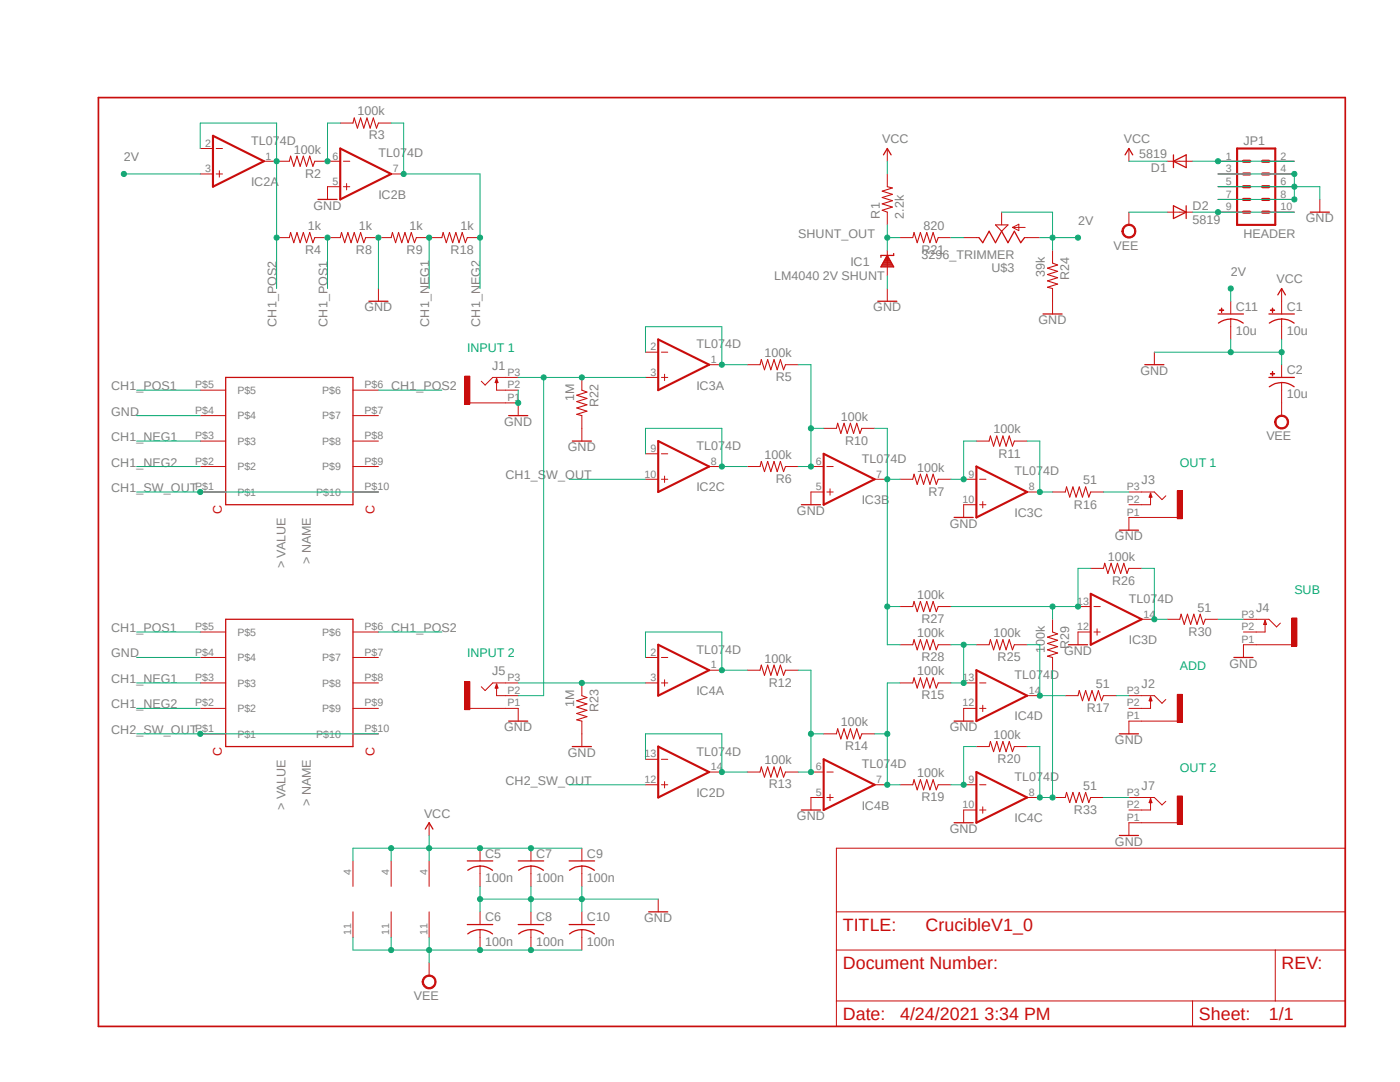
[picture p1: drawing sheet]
<svg xmlns="http://www.w3.org/2000/svg" width="279mm" height="216mm" viewBox="0 0 279 216" stroke-linecap="round" stroke-linejoin="round" font-family="sans-serif">
<path d="M19.1 19.1l249.8 186.3M268.9 19.1l-249.8 186.3" fill="none" stroke="#fff" stroke-width=".2"/>
<path d="M19.6 19.5h248.9v185.3h-248.9z" fill="none" stroke="#c90d0c" stroke-width=".34"/>
<g fill="none" stroke="#c90d0c" stroke-width=".2">
<path d="M177.1 29.6v2.6M177.1 34.7v2.6M225.3 29.6v2.6M232.9 32.2h5.1M243.1 32.2h5.1M243.1 34.7h5.1M243.1 37.3h5.1M243.1 39.8h5.1M253.2 32.2h5.1M253.2 34.7h5.1M253.2 37.3h5.1M253.2 39.8h5.1"/>
<path d="M263.4 39.8v2.5M177.1 42.3v2.6M177.1 50v5M177.1 57.6v2.5M232.9 42.3h5.1M243.1 42.3h5.1M253.2 42.3h5.1M166.9 169.2h101.6v35.6h-101.6zM166.9 189.6h101.6M166.9 199.7h101.6M166.9 181.9h101.6M238 199.7v5.1"/>
<path d="M254.5 189.6v10.1"/>
</g>
<g fill="none" stroke="#c90d0c" stroke-width=".25">
<path d="M176.3 30.9l.8-1.3 .7 1.3M224.5 30.9l.8-1.3 .8 1.3M234.2 32.2l2.5-1.3v2.5zM234.2 30.9v2.5M175.9 53.1h2.3M176 52.9h2.1M176.1 52.7h1.9M176.2 52.5h1.7M176.3 52.3h1.5M176.4 52.1h1.3M176.5 51.9h1.1M176.6 51.7h.9"/>
<path d="M176.7 51.6h.7M176.8 51.4h.5M177 51.2h.2M177.1 51l1.3 2.3h-2.6zM178.4 50.6v.4h-2.6v.4M234.2 41.1l2.5 1.2-2.5 1.3zM236.7 41.1v2.5M261.5 42.3h3.8M175.2 60.1h3.8"/>
</g>
<path d="M177.1 37.3l1 .2-2 .6 2 .7-2 .6 2 .6-2 .7 2 .6-2 .7 1 .3" fill="none" stroke="#c90d0c" stroke-width=".21"/>
<path d="M246.9 29.6h7.6v15.3h-7.6z" fill="none" stroke="#c90d0c" stroke-width=".42"/>
<path d="M248.2 37.3h1.2M248.2 39.8h1.2M248.2 32.2h1.2M248.2 34.7h1.2M252 37.3h1.2M252 39.8h1.2M252 32.2h1.2M252 34.7h1.2M248.2 42.3h1.2M252 42.3h1.2" fill="none" stroke="#c90d0c" stroke-width=".64"/>
<path d="M224.2 45.3a1.39 1.39 0 0 1 2.3 .1 1.39 1.39 0 0 1-.8 2.1 1.39 1.39 0 0 1-1.8-1.4h.3a1.15 1.15 0 0 1 1.5-1.1 1.15 1.15 0 0 1 .4 1.9 1.15 1.15 0 0 1-1.9-.4v-.4h-.3l.1-.5z" fill-rule="evenodd" fill="#c90d0c"/>
<path d="M224.2 45.3a1.39 1.39 0 0 1 2.3 .1 1.39 1.39 0 0 1-.8 2.1 1.39 1.39 0 0 1-1.8-1.4h.3a1.15 1.15 0 0 1 1.5-1.1 1.15 1.15 0 0 1 .4 1.9 1.15 1.15 0 0 1-1.9-.4v-.4h-.3l.1-.5zM225.3 42.3v2.6M255.8 57.6v2.5" fill="none" stroke="#c90d0c" stroke-width=".2"/>
<path d="M255 58.8l.8-1.2 .7 1.2" fill="none" stroke="#c90d0c" stroke-width=".25"/>
<path d="M254.7 83.3a1.4 1.4 0 0 1 2.3 .2 1.4 1.4 0 0 1-.8 2.1 1.4 1.4 0 0 1-1.8-1.4h.2a1.13 1.13 0 0 1 1.6-1.1 1.13 1.13 0 0 1 .4 1.9 1.13 1.13 0 0 1-1.9-.4l-.1-.4h-.2z" fill-rule="evenodd" fill="#c90d0c"/>
<path d="M254.7 83.3a1.4 1.4 0 0 1 2.3 .2 1.4 1.4 0 0 1-.8 2.1 1.4 1.4 0 0 1-1.8-1.4h.2a1.13 1.13 0 0 1 1.6-1.1 1.13 1.13 0 0 1 .4 1.9 1.13 1.13 0 0 1-1.9-.4l-.1-.4h-.2zM255.8 80.4v2.5" fill="none" stroke="#c90d0c" stroke-width=".2"/>
<path d="M253.5 61.8l.9 .1z" fill-rule="evenodd" fill="#c90d0c"/>
<path d="M253.5 61.8l.9 .1z" fill="none" stroke="#c90d0c" stroke-width=".2"/>
<path d="M253.9 61.5l.1 .8z" fill-rule="evenodd" fill="#c90d0c"/>
<path d="M253.9 61.5l.1 .8zM255.8 60.1v2.6M255.8 63.7v4" fill="none" stroke="#c90d0c" stroke-width=".2"/>
<path d="M253.2 62.7h5.1M255.8 63.6a4 4 0 0 1 2.5 .9M255.8 63.7a4.1 4.1 0 0 0-2.5 .8" fill="none" stroke="#c90d0c" stroke-width=".25"/>
<path d="M253.5 74.5l.9 .1z" fill-rule="evenodd" fill="#c90d0c"/>
<path d="M253.5 74.5l.9 .1z" fill="none" stroke="#c90d0c" stroke-width=".2"/>
<path d="M253.9 74.2l.1 .8z" fill-rule="evenodd" fill="#c90d0c"/>
<path d="M230.4 70.3v2.5M253.9 74.2l.1 .8zM255.8 72.8v2.5M255.8 76.4v4" fill="none" stroke="#c90d0c" stroke-width=".2"/>
<path d="M228.5 72.8h3.8M253.2 75.3h5.1M253.3 77.2a4 4 0 0 1 5 0" fill="none" stroke="#c90d0c" stroke-width=".25"/>
<path d="M92.8 75.1h1v5.5h-1z" fill-rule="evenodd" fill="#c90d0c"/>
<path d="M92.8 75.1h1v5.5h-1zM99.1 75.6v2.3h4.3M103.4 75.3h-5.1l-1.5 1.5-.7-.7M93.8 80.4h9.6v2.5M210.1 98.2h2.5M217.7 98.2h2.5" fill="none" stroke="#c90d0c" stroke-width=".2"/>
<path d="M99.1 75.6l.3 .7h-.6zM101.5 82.9h3.8" fill="none" stroke="#c90d0c" stroke-width=".25"/>
<path d="M212.6 98.2l.3-1 .6 2 .6-2 .7 2 .6-2 .6 2 .7-2 .6 2 .4-1" fill="none" stroke="#c90d0c" stroke-width=".21"/>
<path d="M234.9 97.9h1.1v5.6h-1.1z" fill-rule="evenodd" fill="#c90d0c"/>
<path d="M225.3 98.2h5.1l1.5 1.5 .8-.8M229.6 98.4v2.3h-4.3M234.9 97.9h1.1v5.6h-1.1zM234.9 103.3h-9.6v2.5" fill="none" stroke="#c90d0c" stroke-width=".2"/>
<path d="M229.6 98.4l.3 .8h-.5zM223.4 105.8h3.8" fill="none" stroke="#c90d0c" stroke-width=".25"/>
<path d="M92.8 136h1v5.6h-1z" fill-rule="evenodd" fill="#c90d0c"/>
<path d="M92.8 136h1v5.6h-1zM99.1 136.5v2.3h4.3M103.4 136.3h-5.1l-1.5 1.5-.7-.8M93.8 141.4h9.6v2.5M210.1 159.1h2.5M217.7 159.1h2.5" fill="none" stroke="#c90d0c" stroke-width=".2"/>
<path d="M99.1 136.5l.3 .8h-.6zM101.5 143.9h3.8" fill="none" stroke="#c90d0c" stroke-width=".25"/>
<path d="M212.6 159.1l.3-1 .6 2 .6-2 .7 2 .6-2 .6 2 .7-2 .6 2 .4-1" fill="none" stroke="#c90d0c" stroke-width=".21"/>
<path d="M234.9 158.8h1.1v5.6h-1.1z" fill-rule="evenodd" fill="#c90d0c"/>
<path d="M225.3 159.1h5.1l1.5 1.5 .8-.7M229.6 159.4v2.2h-4.3M234.9 158.8h1.1v5.6h-1.1zM85.6 164.2v2.5M234.9 164.2h-9.6v2.5" fill="none" stroke="#c90d0c" stroke-width=".2"/>
<path d="M229.6 159.4l.3 .7h-.5zM84.9 165.4l.7-1.2 .8 1.2M223.4 166.7h3.8" fill="none" stroke="#c90d0c" stroke-width=".25"/>
<path d="M84.6 195a1.39 1.39 0 0 1 2.2 .2 1.39 1.39 0 0 1-.8 2.1 1.39 1.39 0 0 1-1.8-1.4h.3a1.15 1.15 0 0 1 1.5-1.1 1.15 1.15 0 0 1 .5 1.9 1.15 1.15 0 0 1-1.9-.4l-.1-.4h-.3z" fill-rule="evenodd" fill="#c90d0c"/>
<g fill="none" stroke="#c90d0c" stroke-width=".2">
<path d="M55.2 32.2h2.5M62.8 32.2h2.6M65.4 37.3v2.5M67.9 24.6h2.5M75.5 24.6h2.6M55.2 47.4h2.5M62.8 47.4h5.1M73 47.4h5.1M75.5 57.6v2.5M83.1 47.4h5.1M93.3 47.4h2.5M95.8 169.2v2.6"/>
<path d="M95.8 172.8v4.1M106 169.2v2.6M106 172.8v4.1M116.1 169.2v2.6M116.2 172.8l-.1 4.1M131.4 179.4v2.5M84.6 195a1.39 1.39 0 0 1 2.2 .2 1.39 1.39 0 0 1-.8 2.1 1.39 1.39 0 0 1-1.8-1.4h.3a1.15 1.15 0 0 1 1.5-1.1 1.15 1.15 0 0 1 .5 1.9 1.15 1.15 0 0 1-1.9-.4l-.1-.4h-.3zM85.6 192.1v2.5M95.8 181.9v2.6M95.8 185.5v4.1M106 181.9v2.6M106 185.5v4.1"/>
<path d="M116.1 181.9v2.6M116.2 185.5l-.1 4.1"/>
</g>
<g fill="none" stroke="#c90d0c" stroke-width=".25">
<path d="M63.5 39.8h3.8M73.6 60.1h3.8M93.3 171.8h5M93.3 173.7a4 4 0 0 1 5 0M103.4 171.8h5.1M103.5 173.7a4 4 0 0 1 5 0M113.6 171.8h5.1M113.7 173.7a4 4 0 0 1 4.9 0M93.3 184.5h5M93.3 186.4a4 4 0 0 1 5 0M103.4 184.5h5.1M103.5 186.4a4 4 0 0 1 5 0"/>
<path d="M113.6 184.5h5.1M113.7 186.4a4 4 0 0 1 4.9 0M129.5 181.9h3.8"/>
</g>
<path d="M57.7 32.2l.3-1 .6 2 .7-2 .6 2 .6-2 .7 2 .6-2 .6 2 .4-1M70.4 24.6l.3-1.1 .6 2.1 .7-2.1 .6 2.1 .6-2.1 .7 2.1 .6-2.1 .6 2.1 .4-1M57.7 47.4l.3-1 .6 2 .7-2 .6 2 .6-2 .7 2 .6-2 .6 2 .4-1M67.9 47.4l.3-1 .6 2 .6-2 .7 2 .6-2 .6 2 .7-2 .6 2 .4-1M78.1 47.4l.2-1 .7 2 .5-2 .7 2 .6-2 .6 2 .7-2 .6 2 .4-1M88.2 47.4l.2-1 .7 2 .6-2 .6 2 .7-2 .6 2 .6-2 .7 2 .4-1" fill="none" stroke="#c90d0c" stroke-width=".21"/>
<path d="M243.4 61.8l.8 .1z" fill-rule="evenodd" fill="#c90d0c"/>
<path d="M243.4 61.8l.8 .1z" fill="none" stroke="#c90d0c" stroke-width=".2"/>
<path d="M243.8 61.5v.8z" fill-rule="evenodd" fill="#c90d0c"/>
<g fill="none" stroke="#c90d0c" stroke-width=".2">
<path d="M179.6 47.4h2.6M187.2 47.4h2.6M210.1 50v2.5M210.1 57.6v5.1M40 77.9h5M70.4 77.9h5.1M116.1 75.3v2.6M149.1 72.8h2.6M156.8 72.8h2.5M243.8 61.5v.8zM245.6 60.1v2.6M245.7 63.7l-.1 4"/>
<path d="M40 98.2h5M40 93.1h5M40 88h5M40 82.9h5M70.4 98.2h5.1M70.4 93.1h5.1M70.4 88h5.1M70.4 82.9h5.1M116.1 82.9v5.1M149.1 93.1h2.6M156.8 93.1h2.5M161.8 98.2v2.5"/>
<path d="M164.4 85.5h2.5M172 85.5h2.5M179.6 95.6h2.6M187.2 95.6h2.6M194.9 88h2.5M202.4 88h2.6M192.3 100.7v2.6M40 136.3h5M40 131.2h5M40 126.1h5M70.4 136.3h5.1M70.4 131.2h5.1"/>
<path d="M70.4 126.1h5.1M116.1 136.3v2.5M149.1 133.7h2.6M156.8 133.7h2.5M179.6 136.3h2.6M187.2 136.3h2.6M212.6 138.8h2.5M220.2 138.8h2.6M40 146.4h5M40 141.4h5M70.4 146.4h5.1M70.4 141.4h5.1"/>
<path d="M116.1 143.9v5.1M149.1 154.1h2.6M156.8 154.1h2.5M161.8 159.1v2.5M164.4 146.4h2.5M172 146.4h2.5M179.6 156.6h2.6M187.2 156.6h2.6M192.3 141.4v2.5M194.9 149h2.5M202.4 149h2.6M192.3 161.6v2.6"/>
</g>
<g fill="none" stroke="#c90d0c" stroke-width=".25">
<path d="M45 75.3h25.4v25.4h-25.4zM208.2 62.7h3.8M243.1 62.7h5.1M245.6 63.6a4 4 0 0 1 2.5 .9M245.6 63.7a4.1 4.1 0 0 0-2.4 .8M114.2 88h3.8M159.9 100.7h3.8M190.4 103.3h3.8M45 123.6h25.4v25.4h-25.4zM114.2 149h3.8M190.4 143.9h3.8M159.9 161.6h3.8"/>
<path d="M190.4 164.2h3.8"/>
</g>
<g fill="none" stroke="#c90d0c" stroke-width=".21">
<path d="M182.2 47.4l.2-1 .6 2 .7-2 .6 2 .7-2 .6 2 .6-2 .7 2 .3-1M210.1 52.5l1 .4-2.1 .6 2.1 .6-2.1 .7 2.1 .6-2.1 .6 2.1 .7-2.1 .6 1.1 .3M116.1 77.9l1 .3-2 .7 2 .6-2 .6 2 .7-2 .6 2 .6-2 .7 1 .2M151.7 72.8l.2-1 .7 2 .6-2 .6 2 .7-2 .6 2 .6-2 .7 2 .4-1M151.7 93.1l.2-1 .7 2 .6-2 .6 2 .7-2 .6 2 .6-2 .7 2 .4-1M166.9 85.5l.3-1 .6 2 .6-2 .7 2 .6-2 .6 2 .7-2 .6 2 .4-1M182.2 95.6l.2-1 .6 2 .7-2 .6 2 .7-2 .6 2 .6-2 .7 2 .3-1M197.4 88l.3-1 .6 2 .6-2 .6 2 .7-2 .6 2 .6-2 .7 2 .3-1M116.1 138.8l1 .4-2 .6 2 .7-2 .6 2 .6-2 .7 2 .6-2 .6 1 .3M151.7 133.7l.2-1 .7 2 .6-2 .6 2 .7-2 .6 2 .6-2 .7 2 .4-1M182.2 136.3l.2-1 .6 2 .7-2 .6 2 .7-2 .6 2 .6-2 .7 2 .3-1M215.1 138.8l.3-1 .6 2 .7-2 .6 2 .6-2 .7 2 .6-2 .6 2 .4-1"/>
<path d="M151.7 154.1l.2-1.1 .7 2.1 .6-2.1 .6 2.1 .7-2.1 .6 2.1 .6-2.1 .7 2.1 .4-1M166.9 146.4l.3-1 .6 2 .6-2 .7 2 .6-2 .6 2 .7-2 .6 2 .4-1M182.2 156.6l.2-1 .6 2 .7-2 .6 2 .7-2 .6 2 .6-2 .7 2 .3-1M197.4 149l.3-1 .6 2 .6-2 .6 2 .7-2 .6 2 .6-2 .7 2 .3-1"/>
</g>
<path d="M234.9 138.6h1.1v5.5h-1.1z" fill-rule="evenodd" fill="#c90d0c"/>
<g fill="none" stroke="#c90d0c" stroke-width=".2">
<path d="M217.7 113.4h2.5M225.3 113.4h2.5M179.6 128.7h2.6M179.6 121h2.6M187.2 128.7h2.6M187.2 121h2.6M194.9 128.7h2.5M202.4 128.7h2.6M210.1 123.6v2.5M210.1 131.2v2.5M215.1 126.1v2.6M225.3 138.8h5.1l1.5 1.5 .8-.7"/>
<path d="M229.6 139.1v2.3h-4.3M232.9 123.6h2.6M234.9 138.6h1.1v5.5h-1.1zM240.5 123.6h2.6M234.9 143.9h-9.6v2.5"/>
</g>
<path d="M213.2 128.7h3.8M229.6 139.1l.3 .7h-.5zM223.4 146.4h3.8" fill="none" stroke="#c90d0c" stroke-width=".25"/>
<path d="M220.2 113.4l.3-1 .6 2 .6-2 .7 2 .6-2 .6 2 .7-2 .6 2 .4-1M182.2 121l.2-1 .6 2 .7-2 .6 2 .7-2 .6 2 .6-2 .7 2 .3-1M182.2 128.7l.2-1.1 .6 2.1 .7-2.1 .6 2.1 .7-2.1 .6 2.1 .6-2.1 .7 2.1 .3-1M197.4 128.7l.3-1.1 .6 2.1 .6-2.1 .6 2.1 .7-2.1 .6 2.1 .6-2.1 .7 2.1 .3-1M210.1 126.1l1 .4-2.1 .6 2.1 .7-2.1 .6 2.1 .6-2.1 .7 2.1 .6-2.1 .6 1.1 .3M235.5 123.6l.2-1 .6 2 .7-2 .6 2 .7-2 .6 2 .6-2 .7 2 .3-1" fill="none" stroke="#c90d0c" stroke-width=".21"/>
<path d="M257.8 123.3h1v5.6h-1z" fill-rule="evenodd" fill="#c90d0c"/>
<g fill="none" stroke="#c90d0c" stroke-width=".2">
<path d="M40 34.7h2.5M40 29.6h2.5M43.1 34.7h1.3M43.1 29.6h1.3M43.8 34.1v1.2M52.7 32.2h2.5M65.4 32.2h2.5M65.4 37.3h2.5M68.5 32.2h1.3M68.5 37.3h1.3M69.2 36.6v1.3M78.1 34.7h2.5"/>
<path d="M192.3 47.4h3.1M199.9 42.3v2.6M202.1 45.4h2.5M202.1 45.4l1.2-.7v1.3zM204.5 47.4h3M128.8 75.3h2.6M128.8 70.3h2.6M132 75.3h1.3M132 70.3h1.3M132.6 74.7v1.2M141.5 72.8h2.6M128.8 95.6h2.6"/>
<path d="M128.8 90.6h2.6M132 95.6h1.3M132 90.6h1.3M132.6 95v1.3M141.5 93.1h2.6M161.8 93.1h2.6M161.8 98.2h2.6M165 93.1h1.3M165 98.2h1.3M165.7 97.5v1.3M174.5 95.6h2.6M192.3 95.6h2.6"/>
<path d="M195.5 95.6h1.3M205 98.2h2.5M192.3 100.7h2.6M195.5 100.7h1.3M196.1 100.1v1.2M128.8 136.3h2.6M128.8 131.2h2.6M132 136.3h1.3M132 131.2h1.3M132.6 135.6v1.3M141.5 133.7h2.6M192.3 136.3h2.6"/>
<path d="M195.5 136.3h1.3M205 138.8h2.5M215.1 126.1h2.6M215.1 121h2.6M218.3 126.1h1.3M218.3 121h1.3M218.9 125.5v1.2M227.8 123.6h2.6M248.2 123.6h5l1.6 1.5 .7-.8M252.5 123.8v2.3h-4.3M257.8 123.3h1v5.6h-1zM257.8 128.7h-9.6v2.5"/>
<path d="M128.8 156.6h2.6M128.8 151.5h2.6M132 156.6h1.3M132 151.5h1.3M132.6 156v1.2M141.5 154.1h2.6M161.8 154.1h2.6M161.8 159.1h2.6M165 154.1h1.3M165 159.1h1.3M165.7 158.5v1.3M174.5 156.6h2.6"/>
<path d="M192.3 156.6h2.6M192.3 141.4h2.6M195.5 156.6h1.3M195.5 141.4h1.3M196.1 140.7v1.3M205 159.1h2.5M70.4 171.8v5.1M78.1 171.8v5.1M85.6 171.8v5.1M192.3 161.6h2.6M195.5 161.6h1.3M196.1 161v1.3"/>
<path d="M70.4 181.9v5.1M78.1 181.9v5.1M85.6 181.9v5.1"/>
</g>
<path d="M195.4 47.4l.7 1 1.3-2.3 1.3 2.3 1.2-2.3 1.3 2.3 1.2-2.3 1.3 2.3 .8-1M246.3 131.2h3.8M252.5 123.8l.2 .8h-.5z" fill="none" stroke="#c90d0c" stroke-width=".25"/>
<path d="M42.5 27.1l10.2 5.1-10.2 5.1zM67.9 29.6l10.2 5.1-10.2 5.1zM131.4 67.7l10.1 5.1-10.1 5.1zM131.4 88l10.1 5.1-10.1 5.1zM164.4 90.6l10.1 5-10.1 5.1zM194.9 93.1l10.1 5.1-10.1 5.1zM217.7 118.5l10.1 5.1-10.1 5.1zM131.4 128.7l10.1 5-10.1 5.1zM194.9 133.7l10.1 5.1-10.1 5.1zM131.4 149l10.1 5.1-10.1 5zM164.4 151.5l10.1 5.1-10.1 5zM194.9 154.1l10.1 5-10.1 5.1z" fill="none" stroke="#c90d0c" stroke-width=".42"/>
<path d="M198.7 44.9h2.5l-1.3 1.2z" fill="none" stroke="#c90d0c" stroke-width=".21"/>
<path d="M177.1 32.2v2.5M225.3 32.2h7.6M70.4 169.2h35.6" fill="none" stroke="#0dab76" stroke-width=".2"/>
<circle cx="95.8" cy="169.2" r=".51" fill="#0dab76"/>
<g fill="none" stroke="#0dab76" stroke-width=".2">
<path d="M106 169.2h10.1"/>
<circle cx="95.8" cy="169.2" r=".51"/>
</g>
<circle cx="106" cy="169.2" r=".51" fill="#0dab76"/>
<g fill="none" stroke="#0dab76" stroke-width=".2">
<path d="M70.4 169.2v2.6M78.1 169.2v2.6"/>
<circle cx="106" cy="169.2" r=".51"/>
</g>
<circle cx="78.1" cy="169.2" r=".51" fill="#0dab76"/>
<g fill="none" stroke="#0dab76" stroke-width=".2">
<path d="M85.6 169.2v2.6"/>
<circle cx="78.1" cy="169.2" r=".51"/>
</g>
<circle cx="85.6" cy="169.2" r=".51" fill="#0dab76"/>
<g fill="none" stroke="#0dab76" stroke-width=".2">
<path d="M177.1 55v2.6M245.6 70.3h10.2M255.8 67.7v5.1M85.6 166.7v2.5"/>
<circle cx="85.6" cy="169.2" r=".51"/>
</g>
<circle cx="255.8" cy="70.3" r=".51" fill="#0dab76"/>
<g fill="none" stroke="#0dab76" stroke-width=".2">
<path d="M245.6 67.7v2.6h-15.2"/>
<circle cx="255.8" cy="70.3" r=".51"/>
</g>
<circle cx="245.6" cy="70.3" r=".51" fill="#0dab76"/>
<g fill="none" stroke="#0dab76" stroke-width=".2">
<path d="M103.4 77.9v2.5"/>
<circle cx="245.6" cy="70.3" r=".51"/>
</g>
<circle cx="103.4" cy="80.4" r=".51" fill="#0dab76"/>
<g fill="none" stroke="#0dab76" stroke-width=".2">
<path d="M258.3 34.7v5.1"/>
<circle cx="103.4" cy="80.4" r=".51"/>
</g>
<circle cx="258.3" cy="37.3" r=".51" fill="#0dab76"/>
<g fill="none" stroke="#0dab76" stroke-width=".2">
<path d="M243.1 34.7h15.2"/>
<circle cx="258.3" cy="37.3" r=".51"/>
</g>
<circle cx="258.3" cy="34.7" r=".51" fill="#0dab76"/>
<g fill="none" stroke="#0dab76" stroke-width=".2">
<path d="M243.1 37.3h15.2M243.1 39.8h15.2"/>
<circle cx="258.3" cy="34.7" r=".51"/>
</g>
<circle cx="258.3" cy="39.8" r=".51" fill="#0dab76"/>
<g fill="none" stroke="#0dab76" stroke-width=".2">
<path d="M258.3 37.3h5.1v2.5M95.8 176.9v2.5h35.6"/>
<circle cx="258.3" cy="39.8" r=".51"/>
</g>
<circle cx="95.8" cy="179.4" r=".51" fill="#0dab76"/>
<g fill="none" stroke="#0dab76" stroke-width=".2">
<path d="M95.8 179.4v2.5M106 176.9v2.5"/>
<circle cx="95.8" cy="179.4" r=".51"/>
</g>
<circle cx="106" cy="179.4" r=".51" fill="#0dab76"/>
<g fill="none" stroke="#0dab76" stroke-width=".2">
<path d="M106 179.4v2.5M116.1 176.9v2.5"/>
<circle cx="106" cy="179.4" r=".51"/>
</g>
<circle cx="116.1" cy="179.4" r=".51" fill="#0dab76"/>
<g fill="none" stroke="#0dab76" stroke-width=".2">
<path d="M75.5 47.4v10.2M116.1 179.4v2.5"/>
<circle cx="116.1" cy="179.4" r=".51"/>
</g>
<circle cx="75.5" cy="47.4" r=".51" fill="#0dab76"/>
<g fill="none" stroke="#0dab76" stroke-width=".2">
<path d="M24.7 34.7h15.3M27.3 82.9h12.7M27.3 131.2h12.7"/>
<circle cx="75.5" cy="47.4" r=".51"/>
</g>
<circle cx="24.7" cy="34.7" r=".51" fill="#0dab76"/>
<g fill="none" stroke="#0dab76" stroke-width=".2">
<path d="M245.6 57.6v2.5"/>
<circle cx="24.7" cy="34.7" r=".51"/>
</g>
<circle cx="245.6" cy="57.6" r=".51" fill="#0dab76"/>
<g fill="none" stroke="#0dab76" stroke-width=".2">
<path d="M215.1 47.4h-5v2.6"/>
<circle cx="245.6" cy="57.6" r=".51"/>
</g>
<circle cx="215.1" cy="47.4" r=".51" fill="#0dab76"/>
<g fill="none" stroke="#0dab76" stroke-width=".2">
<path d="M207.5 47.4h2.6"/>
<circle cx="215.1" cy="47.4" r=".51"/>
</g>
<circle cx="210.1" cy="47.4" r=".51" fill="#0dab76"/>
<g fill="none" stroke="#0dab76" stroke-width=".2">
<path d="M238 32.2h20.3M199.9 42.3h10.2v5.1"/>
<circle cx="210.1" cy="47.4" r=".51"/>
</g>
<circle cx="243.1" cy="32.2" r=".51" fill="#0dab76"/>
<g fill="none" stroke="#0dab76" stroke-width=".2">
<path d="M238 42.3h20.3"/>
<circle cx="243.1" cy="32.2" r=".51"/>
</g>
<circle cx="243.1" cy="42.3" r=".51" fill="#0dab76"/>
<g fill="none" stroke="#0dab76" stroke-width=".2">
<path d="M225.3 42.3h7.6M70.4 189.6h35.6"/>
<circle cx="243.1" cy="42.3" r=".51"/>
</g>
<circle cx="95.8" cy="189.6" r=".51" fill="#0dab76"/>
<g fill="none" stroke="#0dab76" stroke-width=".2">
<path d="M106 189.6h10.1"/>
<circle cx="95.8" cy="189.6" r=".51"/>
</g>
<circle cx="106" cy="189.6" r=".51" fill="#0dab76"/>
<g fill="none" stroke="#0dab76" stroke-width=".2">
<path d="M70.4 187v2.6M78.1 187v2.6"/>
<circle cx="106" cy="189.6" r=".51"/>
</g>
<circle cx="78.1" cy="189.6" r=".51" fill="#0dab76"/>
<g fill="none" stroke="#0dab76" stroke-width=".2">
<path d="M85.6 187v2.6"/>
<circle cx="78.1" cy="189.6" r=".51"/>
</g>
<circle cx="85.6" cy="189.6" r=".51" fill="#0dab76"/>
<g fill="none" stroke="#0dab76" stroke-width=".2">
<path d="M78.1 24.6h2.5v10.1h15.2v22.9M85.6 189.6v2.5"/>
<circle cx="85.6" cy="189.6" r=".51"/>
</g>
<circle cx="95.8" cy="47.4" r=".51" fill="#0dab76"/>
<circle cx="95.8" cy="47.4" r=".51" fill="none" stroke="#0dab76" stroke-width=".2"/>
<circle cx="80.6" cy="34.7" r=".51" fill="#0dab76"/>
<g fill="none" stroke="#0dab76" stroke-width=".2">
<path d="M85.6 47.4v10.2M27.3 93.1h12.7M27.3 141.4h12.7"/>
<circle cx="80.6" cy="34.7" r=".51"/>
</g>
<circle cx="85.6" cy="47.4" r=".51" fill="#0dab76"/>
<g fill="none" stroke="#0dab76" stroke-width=".2">
<path d="M40 29.6v-5h15.2v7.6M27.3 88h12.7M27.3 136.3h12.7"/>
<circle cx="85.6" cy="47.4" r=".51"/>
</g>
<circle cx="55.2" cy="32.2" r=".51" fill="#0dab76"/>
<g fill="none" stroke="#0dab76" stroke-width=".2">
<path d="M55.2 32.2v25.4"/>
<circle cx="55.2" cy="32.2" r=".51"/>
</g>
<circle cx="55.2" cy="47.4" r=".51" fill="#0dab76"/>
<g fill="none" stroke="#0dab76" stroke-width=".2">
<path d="M65.4 47.4v10.2M75.5 77.9h12.7M75.5 126.1h12.7"/>
<circle cx="55.2" cy="47.4" r=".51"/>
</g>
<circle cx="65.4" cy="47.4" r=".51" fill="#0dab76"/>
<g fill="none" stroke="#0dab76" stroke-width=".2">
<path d="M27.3 77.9h12.7M27.3 98.2h48.2M113.6 95.6h15.2M27.3 126.1h12.7"/>
<circle cx="65.4" cy="47.4" r=".51"/>
</g>
<circle cx="40" cy="98.2" r=".51" fill="#0dab76"/>
<g fill="none" stroke="#0dab76" stroke-width=".2">
<path d="M103.4 75.3h5.1M116.1 75.3h12.7"/>
<circle cx="40" cy="98.2" r=".51"/>
</g>
<circle cx="116.1" cy="75.3" r=".51" fill="#0dab76"/>
<g fill="none" stroke="#0dab76" stroke-width=".2">
<path d="M116.1 75.3h-7.6v63.5h-5.1"/>
<circle cx="116.1" cy="75.3" r=".51"/>
</g>
<circle cx="108.5" cy="75.3" r=".51" fill="#0dab76"/>
<g fill="none" stroke="#0dab76" stroke-width=".2">
<path d="M128.8 70.3v-5.1h15.3v7.6h5"/>
<circle cx="108.5" cy="75.3" r=".51"/>
</g>
<circle cx="144.1" cy="72.8" r=".51" fill="#0dab76"/>
<g fill="none" stroke="#0dab76" stroke-width=".2">
<path d="M220.2 98.2h5.1M27.3 146.4h48.2M113.6 156.6h15.2"/>
<circle cx="144.1" cy="72.8" r=".51"/>
</g>
<circle cx="40" cy="146.4" r=".51" fill="#0dab76"/>
<g fill="none" stroke="#0dab76" stroke-width=".2">
<path d="M103.4 136.3h25.4"/>
<circle cx="40" cy="146.4" r=".51"/>
</g>
<circle cx="116.1" cy="136.3" r=".51" fill="#0dab76"/>
<g fill="none" stroke="#0dab76" stroke-width=".2">
<path d="M128.8 131.2v-5.1h15.3v7.6h5"/>
<circle cx="116.1" cy="136.3" r=".51"/>
</g>
<circle cx="144.1" cy="133.7" r=".51" fill="#0dab76"/>
<g fill="none" stroke="#0dab76" stroke-width=".2">
<path d="M67.9 24.6h-2.5v7.6M220.2 159.1h5.1"/>
<circle cx="144.1" cy="133.7" r=".51"/>
</g>
<circle cx="65.4" cy="32.2" r=".51" fill="#0dab76"/>
<g fill="none" stroke="#0dab76" stroke-width=".2">
<path d="M128.8 90.6v-5.1h15.3v7.6h5"/>
<circle cx="65.4" cy="32.2" r=".51"/>
</g>
<circle cx="144.1" cy="93.1" r=".51" fill="#0dab76"/>
<g fill="none" stroke="#0dab76" stroke-width=".2">
<path d="M159.3 72.8h2.5v20.3h-2.5M161.8 85.5h2.6"/>
<circle cx="144.1" cy="93.1" r=".51"/>
</g>
<circle cx="161.8" cy="85.5" r=".51" fill="#0dab76"/>
<circle cx="161.8" cy="85.5" r=".51" fill="none" stroke="#0dab76" stroke-width=".2"/>
<circle cx="161.8" cy="93.1" r=".51" fill="#0dab76"/>
<g fill="none" stroke="#0dab76" stroke-width=".2">
<path d="M194.9 88h-2.6v7.6h-2.5"/>
<circle cx="161.8" cy="93.1" r=".51"/>
</g>
<circle cx="192.3" cy="95.6" r=".51" fill="#0dab76"/>
<g fill="none" stroke="#0dab76" stroke-width=".2">
<path d="M205 88h2.5v10.2h2.6"/>
<circle cx="192.3" cy="95.6" r=".51"/>
</g>
<circle cx="207.5" cy="98.2" r=".51" fill="#0dab76"/>
<g fill="none" stroke="#0dab76" stroke-width=".2">
<path d="M128.8 151.5v-5.1h15.3v7.7h5"/>
<circle cx="207.5" cy="98.2" r=".51"/>
</g>
<circle cx="144.1" cy="154.1" r=".51" fill="#0dab76"/>
<g fill="none" stroke="#0dab76" stroke-width=".2">
<path d="M159.3 133.7h2.5v20.4h-2.5M161.8 146.4h2.6"/>
<circle cx="144.1" cy="154.1" r=".51"/>
</g>
<circle cx="161.8" cy="146.4" r=".51" fill="#0dab76"/>
<circle cx="161.8" cy="146.4" r=".51" fill="none" stroke="#0dab76" stroke-width=".2"/>
<circle cx="161.8" cy="154.1" r=".51" fill="#0dab76"/>
<g fill="none" stroke="#0dab76" stroke-width=".2">
<path d="M177.1 136.3v20.3h2.5M174.5 146.4h2.6"/>
<circle cx="161.8" cy="154.1" r=".51"/>
</g>
<circle cx="177.1" cy="146.4" r=".51" fill="#0dab76"/>
<g fill="none" stroke="#0dab76" stroke-width=".2">
<path d="M177.1 136.3h2.5"/>
<circle cx="177.1" cy="146.4" r=".51"/>
</g>
<circle cx="177.1" cy="156.6" r=".51" fill="#0dab76"/>
<g fill="none" stroke="#0dab76" stroke-width=".2">
<path d="M194.9 149h-2.6v7.6h-2.5"/>
<circle cx="177.1" cy="156.6" r=".51"/>
</g>
<circle cx="192.3" cy="156.6" r=".51" fill="#0dab76"/>
<g fill="none" stroke="#0dab76" stroke-width=".2">
<path d="M210.1 133.7v25.4h-2.6v-10.1h-2.5"/>
<circle cx="192.3" cy="156.6" r=".51"/>
</g>
<circle cx="210.1" cy="159.1" r=".51" fill="#0dab76"/>
<circle cx="210.1" cy="159.1" r=".51" fill="none" stroke="#0dab76" stroke-width=".2"/>
<circle cx="207.5" cy="159.1" r=".51" fill="#0dab76"/>
<g fill="none" stroke="#0dab76" stroke-width=".2">
<path d="M177.1 44.9v5.1M177.1 47.4h2.5"/>
<circle cx="207.5" cy="159.1" r=".51"/>
</g>
<circle cx="177.1" cy="47.4" r=".51" fill="#0dab76"/>
<g fill="none" stroke="#0dab76" stroke-width=".2">
<path d="M189.8 128.7h5.1M192.3 128.7v7.6h-2.5"/>
<circle cx="177.1" cy="47.4" r=".51"/>
</g>
<circle cx="192.3" cy="128.7" r=".51" fill="#0dab76"/>
<circle cx="192.3" cy="128.7" r=".51" fill="none" stroke="#0dab76" stroke-width=".2"/>
<circle cx="192.3" cy="136.3" r=".51" fill="#0dab76"/>
<g fill="none" stroke="#0dab76" stroke-width=".2">
<path d="M205 128.7h2.5v10.1h5.1"/>
<circle cx="192.3" cy="136.3" r=".51"/>
</g>
<circle cx="207.5" cy="138.8" r=".51" fill="#0dab76"/>
<g fill="none" stroke="#0dab76" stroke-width=".2">
<path d="M174.5 85.5h2.6v10.1h2.5M222.8 138.8h2.5"/>
<circle cx="207.5" cy="138.8" r=".51"/>
</g>
<circle cx="177.1" cy="95.6" r=".51" fill="#0dab76"/>
<g fill="none" stroke="#0dab76" stroke-width=".2">
<path d="M177.1 95.6v33.1h2.5M177.1 121h2.5"/>
<circle cx="177.1" cy="95.6" r=".51"/>
</g>
<circle cx="177.1" cy="121" r=".51" fill="#0dab76"/>
<g fill="none" stroke="#0dab76" stroke-width=".2">
<path d="M217.7 113.4h-2.6v7.6h-25.3M210.1 121v2.6"/>
<circle cx="177.1" cy="121" r=".51"/>
</g>
<circle cx="210.1" cy="121" r=".51" fill="#0dab76"/>
<circle cx="210.1" cy="121" r=".51" fill="none" stroke="#0dab76" stroke-width=".2"/>
<circle cx="215.1" cy="121" r=".51" fill="#0dab76"/>
<g fill="none" stroke="#0dab76" stroke-width=".2">
<path d="M227.8 113.4h2.6v10.2h2.5"/>
<circle cx="215.1" cy="121" r=".51"/>
</g>
<circle cx="230.4" cy="123.6" r=".51" fill="#0dab76"/>
<g fill="none" stroke="#0dab76" stroke-width=".2">
<path d="M189.8 47.4h2.5M243.1 123.6h5.1"/>
<circle cx="230.4" cy="123.6" r=".51"/>
</g>
<g font-size="3.6" fill="#c90d0c">
<text x="168.2" y="185.8">TITLE:</text>
<text x="184.7" y="185.8">CrucibleV1_0</text>
<text x="168.2" y="193.4">Document Number:</text>
<text x="255.8" y="193.4">REV:</text>
<text x="168.2" y="203.5">Date:</text>
<text x="179.6" y="203.5">4/24/2021 3:34 PM</text>
<text x="239.3" y="203.5">Sheet:</text>
<text x="253.2" y="203.5">1/1</text>
</g>
<g font-size="2.5" fill="#808080">
<text x="71.3" y="23">100k</text>
<text x="50.1" y="28.9">TL074D</text>
<text x="73.6" y="27.8">R3</text>
<text x="176.1" y="28.6">VCC</text>
<text x="224.3" y="28.6">VCC</text>
<text x="248.2" y="28.9">JP1</text>
<text x="24.7" y="32.2">2V</text>
<text x="58.6" y="30.6">100k</text>
<text x="60.9" y="35.4">R2</text>
<text x="75.5" y="31.4">TL074D</text>
<text x="227.3" y="31.6">5819</text>
<text x="229.7" y="34.4">D1</text>
<text x="50.1" y="37.1">IC2A</text>
<text x="62.6" y="41.8">GND</text>
<text x="75.5" y="39.7">IC2B</text>
<text x="238" y="41.8">D2</text>
<text x="61.4" y="45.9">1k</text>
<text x="71.6" y="45.9">1k</text>
<text x="81.7" y="45.9">1k</text>
<text x="91.9" y="45.9">1k</text>
<text x="159.3" y="47.4">SHUNT_OUT</text>
<text x="175.6" y="43.6" transform="rotate(-90 175.6 43.6)">R1</text>
<text x="180.4" y="43.6" transform="rotate(-90 180.4 43.6)">2.2k</text>
<text x="184.3" y="45.9">820</text>
<text x="215.1" y="44.9">2V</text>
<text x="238" y="44.6">5819</text>
<text x="248.2" y="47.4">HEADER</text>
<text x="260.6" y="44.4">GND</text>
<text x="60.9" y="50.7">R4</text>
<text x="71" y="50.7">R8</text>
<text x="81.2" y="50.7">R9</text>
<text x="89.9" y="50.7">R18</text>
<text x="169.7" y="53.1">IC1</text>
<text x="183.9" y="51.7">3296_TRIMMER</text>
<text x="183.9" y="50.7">R21</text>
<text x="222.3" y="49.8">VEE</text>
<text x="154.5" y="55.9">LM4040 2V SHUNT</text>
<text x="197.9" y="54.3">U$3</text>
<text x="208.5" y="55.3" transform="rotate(-90 208.5 55.3)">39k</text>
<text x="213.4" y="55.8" transform="rotate(-90 213.4 55.8)">R24</text>
<text x="245.6" y="55">2V</text>
<text x="254.8" y="56.6">VCC</text>
<text x="55.2" y="65.2" transform="rotate(-90 55.2 65.2)">CH1_POS2</text>
<text x="65.4" y="65.2" transform="rotate(-90 65.4 65.2)">CH1_POS1</text>
<text x="72.7" y="62.1">GND</text>
<text x="85.6" y="65.2" transform="rotate(-90 85.6 65.2)">CH1_NEG1</text>
<text x="95.8" y="65.2" transform="rotate(-90 95.8 65.2)">CH1_NEG2</text>
<text x="174.3" y="62.1">GND</text>
<text x="207.3" y="64.7">GND</text>
<text x="246.6" y="62">C11</text>
<text x="256.8" y="62">C1</text>
<text x="139" y="69.5">TL074D</text>
<text x="152.6" y="71.3">100k</text>
<text x="246.6" y="66.8">10u</text>
<text x="256.8" y="66.8">10u</text>
<text x="22.2" y="77.9">CH1_POS1</text>
<text x="78.1" y="77.9">CH1_POS2</text>
<text x="98.2" y="73.8">J1</text>
<text x="139" y="77.7">IC3A</text>
<text x="154.8" y="76.1">R5</text>
<text x="227.6" y="74.8">GND</text>
<text x="256.8" y="74.7">C2</text>
<text x="22.2" y="82.9">GND</text>
<text x="114.6" y="80.1" transform="rotate(-90 114.6 80.1)">1M</text>
<text x="119.4" y="81.2" transform="rotate(-90 119.4 81.2)">R22</text>
<text x="167.8" y="83.9">100k</text>
<text x="256.8" y="79.5">10u</text>
<text x="22.2" y="88">CH1_NEG1</text>
<text x="100.6" y="85">GND</text>
<text x="139" y="89.8">TL074D</text>
<text x="168.7" y="88.8">R10</text>
<text x="198.3" y="86.5">100k</text>
<text x="252.7" y="87.9">VEE</text>
<text x="22.2" y="93.1">CH1_NEG2</text>
<text x="100.9" y="95.6">CH1_SW_OUT</text>
<text x="113.3" y="90">GND</text>
<text x="152.6" y="91.6">100k</text>
<text x="172" y="92.3">TL074D</text>
<text x="183.1" y="94.1">100k</text>
<text x="199.3" y="91.3">R11</text>
<text x="202.5" y="94.9">TL074D</text>
<text x="22.2" y="98.2">CH1_SW_OUT</text>
<text x="139" y="98">IC2C</text>
<text x="154.8" y="96.4">R6</text>
<text x="172" y="100.6">IC3B</text>
<text x="185.3" y="98.9">R7</text>
<text x="214.3" y="101.5">R16</text>
<text x="216.2" y="96.6">51</text>
<text x="227.8" y="96.6">J3</text>
<text x="159" y="102.7">GND</text>
<text x="189.5" y="105.3">GND</text>
<text x="202.5" y="103.1">IC3C</text>
<text x="222.5" y="107.8">GND</text>
<text x="57" y="113.4" transform="rotate(-90 57 113.4)">&gt; VALUE</text>
<text x="62.1" y="112.6" transform="rotate(-90 62.1 112.6)">&gt; NAME</text>
<text x="221.1" y="111.9">100k</text>
<text x="183.1" y="119.5">100k</text>
<text x="222" y="116.7">R26</text>
<text x="183.9" y="124.3">R27</text>
<text x="225.3" y="120.3">TL074D</text>
<text x="239" y="122">51</text>
<text x="250.7" y="122">J4</text>
<text x="22.2" y="131.2">GND</text>
<text x="22.2" y="126.1">CH1_POS1</text>
<text x="78.1" y="126.1">CH1_POS2</text>
<text x="139" y="130.4">TL074D</text>
<text x="183.1" y="127.1">100k</text>
<text x="183.9" y="131.9">R28</text>
<text x="198.3" y="127.1">100k</text>
<text x="199.1" y="131.9">R25</text>
<text x="208.5" y="130.3" transform="rotate(-90 208.5 130.3)">100k</text>
<text x="212.3" y="130.7">GND</text>
<text x="213.4" y="129.5" transform="rotate(-90 213.4 129.5)">R29</text>
<text x="225.3" y="128.5">IC3D</text>
<text x="237.2" y="126.8">R30</text>
<text x="22.2" y="136.3">CH1_NEG1</text>
<text x="98.2" y="134.7">J5</text>
<text x="152.6" y="132.2">100k</text>
<text x="153.4" y="137">R12</text>
<text x="183.1" y="134.7">100k</text>
<text x="202.5" y="135.5">TL074D</text>
<text x="218.7" y="137.3">51</text>
<text x="227.8" y="137.3">J2</text>
<text x="245.4" y="133.2">GND</text>
<text x="22.2" y="141.4">CH1_NEG2</text>
<text x="114.6" y="141" transform="rotate(-90 114.6 141)">1M</text>
<text x="119.4" y="142.2" transform="rotate(-90 119.4 142.2)">R23</text>
<text x="139" y="138.7">IC4A</text>
<text x="183.9" y="139.5">R15</text>
<text x="202.5" y="143.8">IC4D</text>
<text x="216.9" y="142.1">R17</text>
<text x="22.2" y="146.4">CH2_SW_OUT</text>
<text x="100.6" y="145.9">GND</text>
<text x="167.8" y="144.9">100k</text>
<text x="168.7" y="149.7">R14</text>
<text x="189.5" y="145.9">GND</text>
<text x="198.3" y="147.4">100k</text>
<text x="222.5" y="148.5">GND</text>
<text x="113.3" y="151">GND</text>
<text x="139" y="150.8">TL074D</text>
<text x="152.6" y="152.5">100k</text>
<text x="172" y="153.3">TL074D</text>
<text x="183.1" y="155.1">100k</text>
<text x="199.1" y="152.2">R20</text>
<text x="202.5" y="155.8">TL074D</text>
<text x="57" y="161.6" transform="rotate(-90 57 161.6)">&gt; VALUE</text>
<text x="62.1" y="160.8" transform="rotate(-90 62.1 160.8)">&gt; NAME</text>
<text x="100.9" y="156.6">CH2_SW_OUT</text>
<text x="139" y="159">IC2D</text>
<text x="153.4" y="157.3">R13</text>
<text x="172" y="161.5">IC4B</text>
<text x="183.9" y="159.9">R19</text>
<text x="216.2" y="157.6">51</text>
<text x="227.8" y="157.6">J7</text>
<text x="84.6" y="163.2">VCC</text>
<text x="159" y="163.7">GND</text>
<text x="189.5" y="166.2">GND</text>
<text x="202.5" y="164.1">IC4C</text>
<text x="214.3" y="162.4">R33</text>
<text x="96.8" y="171.2">C5</text>
<text x="107" y="171.2">C7</text>
<text x="117.1" y="171.2">C9</text>
<text x="222.5" y="168.7">GND</text>
<text x="96.8" y="176">100n</text>
<text x="107" y="176">100n</text>
<text x="117.1" y="176">100n</text>
<text x="96.8" y="183.9">C6</text>
<text x="107" y="183.9">C8</text>
<text x="117.1" y="183.9">C10</text>
<text x="128.6" y="184">GND</text>
<text x="96.8" y="188.7">100n</text>
<text x="107" y="188.7">100n</text>
<text x="117.1" y="188.7">100n</text>
<text x="82.6" y="199.6">VEE</text>
</g>
<g font-size="2.5" fill="#0dab76">
<text x="93.3" y="70.3">INPUT 1</text>
<text x="235.5" y="93.1">OUT 1</text>
<text x="258.3" y="118.5">SUB</text>
<text x="93.3" y="131.2">INPUT 2</text>
<text x="235.5" y="133.7">ADD</text>
<text x="235.5" y="154.1">OUT 2</text>
</g>
<g font-size="2.5" fill="#c90d0c">
<text x="44.3" y="102.5" transform="rotate(-90 44.3 102.5)">C</text>
<text x="74.8" y="102.5" transform="rotate(-90 74.8 102.5)">C</text>
<text x="44.3" y="150.8" transform="rotate(-90 44.3 150.8)">C</text>
<text x="74.8" y="150.8" transform="rotate(-90 74.8 150.8)">C</text>
</g>
<g font-size="2.1" fill="#808080">
<text x="40.9" y="29.3">2</text>
<text x="40.9" y="34.4">3</text>
<text x="53" y="31.8">1</text>
<text x="66.3" y="31.8">6</text>
<text x="78.4" y="34.4">7</text>
<text x="244.6" y="31.8">1</text>
<text x="244.6" y="34.4">3</text>
<text x="255.6" y="31.8">2</text>
<text x="255.6" y="34.4">4</text>
<text x="66.3" y="36.9">5</text>
<text x="244.6" y="36.9">5</text>
<text x="244.6" y="39.4">7</text>
<text x="244.6" y="42">9</text>
<text x="255.6" y="36.9">6</text>
<text x="255.6" y="39.4">8</text>
<text x="255.6" y="42">10</text>
<text x="129.8" y="69.9">2</text>
<text x="38.9" y="77.5">P$5</text>
<text x="72.8" y="77.5">P$6</text>
<text x="101.3" y="77.5">P2</text>
<text x="101.3" y="75">P3</text>
<text x="129.8" y="75">3</text>
<text x="141.9" y="72.4">1</text>
<text x="38.9" y="82.6">P$4</text>
<text x="47.4" y="83.7">P$4</text>
<text x="47.4" y="78.6">P$5</text>
<text x="64.3" y="78.6">P$6</text>
<text x="64.3" y="83.7">P$7</text>
<text x="72.8" y="82.6">P$7</text>
<text x="101.3" y="80.1">P1</text>
<text x="38.9" y="87.7">P$3</text>
<text x="47.4" y="88.8">P$3</text>
<text x="64.3" y="88.8">P$8</text>
<text x="72.8" y="87.7">P$8</text>
<text x="38.9" y="92.8">P$2</text>
<text x="47.4" y="93.9">P$2</text>
<text x="64.3" y="93.9">P$9</text>
<text x="72.8" y="92.8">P$9</text>
<text x="128.7" y="95.3">10</text>
<text x="129.8" y="90.2">9</text>
<text x="141.9" y="92.8">8</text>
<text x="162.8" y="92.8">6</text>
<text x="174.9" y="95.3">7</text>
<text x="193.3" y="95.3">9</text>
<text x="38.9" y="97.8">P$1</text>
<text x="47.4" y="98.9">P$1</text>
<text x="63.1" y="98.9">P$10</text>
<text x="72.8" y="97.8">P$10</text>
<text x="162.8" y="97.8">5</text>
<text x="192.1" y="100.4">10</text>
<text x="205.4" y="97.8">8</text>
<text x="224.9" y="100.4">P2</text>
<text x="224.9" y="97.8">P3</text>
<text x="224.9" y="102.9">P1</text>
<text x="38.9" y="125.8">P$5</text>
<text x="72.8" y="125.8">P$6</text>
<text x="215" y="120.7">13</text>
<text x="215" y="125.8">12</text>
<text x="228.2" y="123.2">14</text>
<text x="247.8" y="125.8">P2</text>
<text x="247.8" y="123.2">P3</text>
<text x="38.9" y="130.8">P$4</text>
<text x="47.4" y="132">P$4</text>
<text x="47.4" y="126.9">P$5</text>
<text x="64.3" y="126.9">P$6</text>
<text x="64.3" y="132">P$7</text>
<text x="72.8" y="130.8">P$7</text>
<text x="129.8" y="130.8">2</text>
<text x="247.8" y="128.3">P1</text>
<text x="38.9" y="135.9">P$3</text>
<text x="47.4" y="137">P$3</text>
<text x="64.3" y="137">P$8</text>
<text x="72.8" y="135.9">P$8</text>
<text x="101.3" y="135.9">P3</text>
<text x="129.8" y="135.9">3</text>
<text x="141.9" y="133.3">1</text>
<text x="192.1" y="135.9">13</text>
<text x="38.9" y="141">P$2</text>
<text x="47.4" y="142.1">P$2</text>
<text x="64.3" y="142.1">P$9</text>
<text x="72.8" y="141">P$9</text>
<text x="101.3" y="141">P1</text>
<text x="101.3" y="138.4">P2</text>
<text x="192.1" y="141">12</text>
<text x="205.4" y="138.4">14</text>
<text x="224.9" y="143.5">P1</text>
<text x="224.9" y="141">P2</text>
<text x="224.9" y="138.4">P3</text>
<text x="38.9" y="146">P$1</text>
<text x="47.4" y="147.2">P$1</text>
<text x="63.1" y="147.2">P$10</text>
<text x="72.8" y="146">P$10</text>
<text x="128.7" y="151.1">13</text>
<text x="141.9" y="153.7">14</text>
<text x="162.8" y="153.7">6</text>
<text x="128.7" y="156.2">12</text>
<text x="162.8" y="158.7">5</text>
<text x="174.9" y="156.2">7</text>
<text x="192.1" y="161.3">10</text>
<text x="193.3" y="156.2">9</text>
<text x="205.4" y="158.7">8</text>
<text x="224.9" y="161.3">P2</text>
<text x="224.9" y="158.7">P3</text>
<text x="224.9" y="163.8">P1</text>
<text x="70.1" y="174.5" transform="rotate(-90 70.1 174.5)">4</text>
<text x="77.7" y="174.5" transform="rotate(-90 77.7 174.5)">4</text>
<text x="85.3" y="174.5" transform="rotate(-90 85.3 174.5)">4</text>
<text x="70.1" y="186.5" transform="rotate(-90 70.1 186.5)">11</text>
<text x="77.7" y="186.5" transform="rotate(-90 77.7 186.5)">11</text>
<text x="85.3" y="186.5" transform="rotate(-90 85.3 186.5)">11</text>
</g>
</svg>
